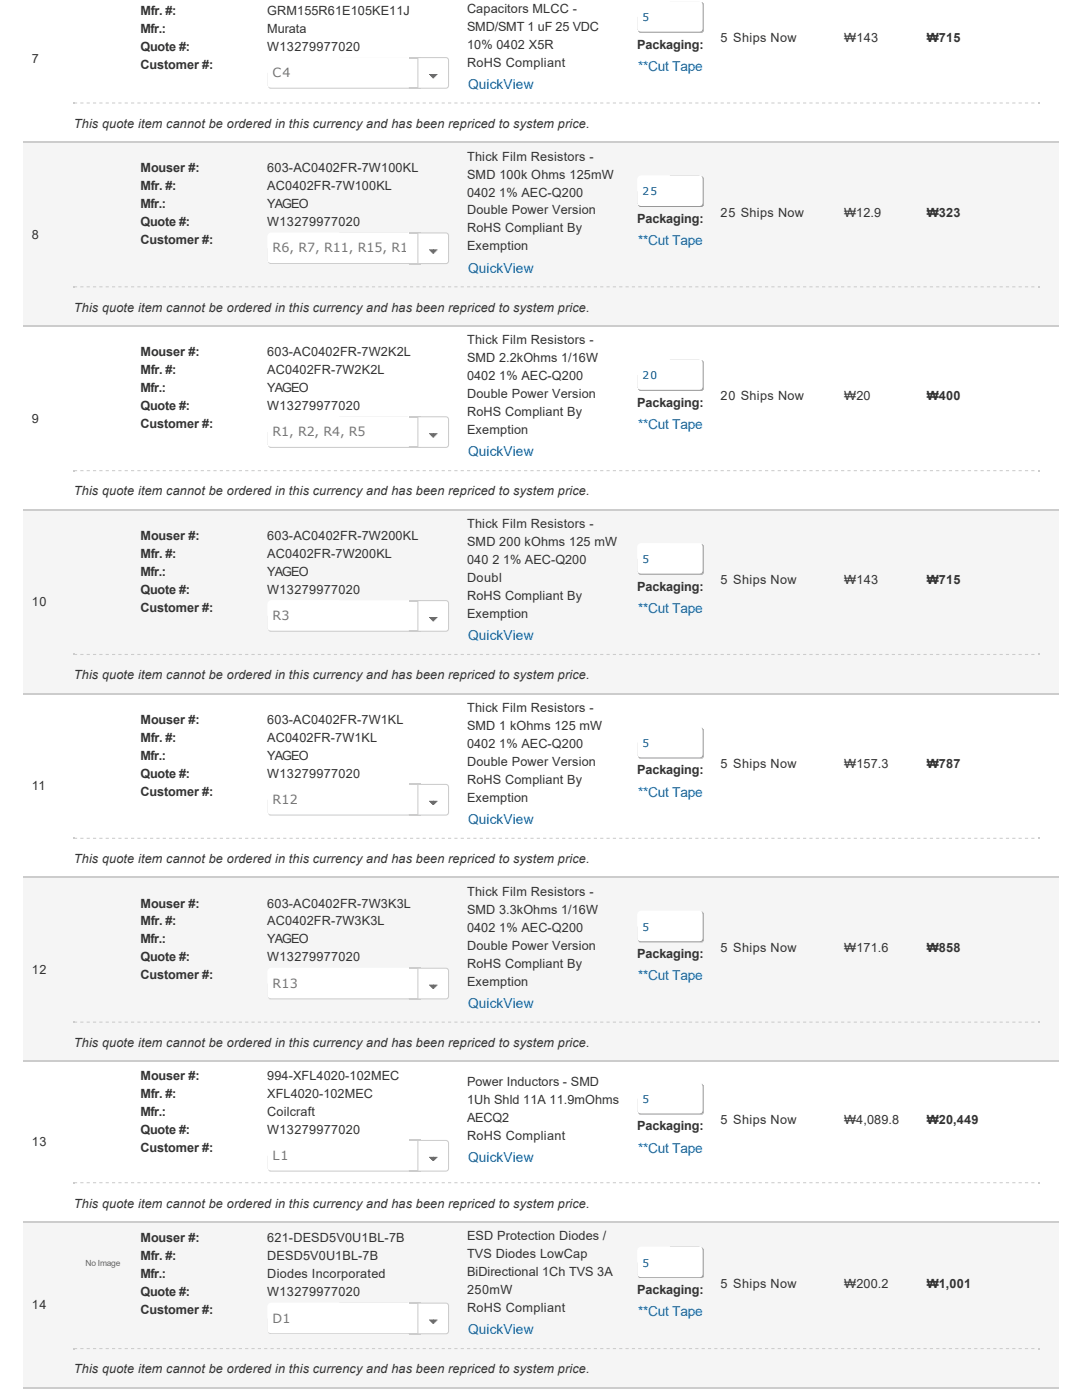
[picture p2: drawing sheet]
<svg xmlns="http://www.w3.org/2000/svg" width="216mm" height="279mm" viewBox="0 0 216 279" stroke-linecap="round" stroke-linejoin="round" font-family="sans-serif">
<g fill="#ccc">
<path d="M14.8 20.5h.2v.2h-.2z" fill-rule="evenodd"/>
<path d="M207.3 20.5h.2v.2h-.2z" fill-rule="evenodd"/>
</g>
<path d="M15 20.6h192" fill="none" stroke="#ccc" stroke-width=".21" stroke-dasharray=".6 .6" stroke-dashoffset=".2" stroke-linecap="butt"/>
<g fill="#f5f5f5">
<path d="M4.6 28.3h8.5v36.6h-8.5z" fill-rule="evenodd"/>
<path d="M13.1 28.3h78.4v28h-78.4z" fill-rule="evenodd"/>
<path d="M91.5 28.3h33.9v28h-33.9z" fill-rule="evenodd"/>
<path d="M125.4 28.3h16.7v28h-16.7z" fill-rule="evenodd"/>
<path d="M142.1 28.3h24.7v28h-24.7z" fill-rule="evenodd"/>
<path d="M166.8 28.3h16.4v28h-16.4z" fill-rule="evenodd"/>
<path d="M183.2 28.3h24.7v28h-24.7z" fill-rule="evenodd"/>
<path d="M207.9 28.3h3.4v28h-3.4z" fill-rule="evenodd"/>
<path d="M13.1 56.3h198.2v8.6h-198.2z" fill-rule="evenodd"/>
</g>
<g fill="#ccc">
<path d="M14.8 57.1h.2v.2h-.2z" fill-rule="evenodd"/>
<path d="M207.3 57.1h.2v.2h-.2z" fill-rule="evenodd"/>
</g>
<path d="M15 57.2h192" fill="none" stroke="#ccc" stroke-width=".21" stroke-dasharray=".6 .6" stroke-dashoffset=".2" stroke-linecap="butt"/>
<g fill="#ccc">
<path d="M14.8 93.8h.2v.2h-.2z" fill-rule="evenodd"/>
<path d="M207.3 93.8h.2v.2h-.2z" fill-rule="evenodd"/>
</g>
<path d="M15 93.9h192" fill="none" stroke="#ccc" stroke-width=".21" stroke-dasharray=".6 .6" stroke-dashoffset=".2" stroke-linecap="butt"/>
<g fill="#f5f5f5">
<path d="M4.6 101.6h8.5v36.7h-8.5z" fill-rule="evenodd"/>
<path d="M13.1 101.6h78.4v28.1h-78.4z" fill-rule="evenodd"/>
<path d="M91.5 101.6h33.9v28.1h-33.9z" fill-rule="evenodd"/>
<path d="M125.4 101.6h16.7v28.1h-16.7z" fill-rule="evenodd"/>
<path d="M142.1 101.6h24.7v28.1h-24.7z" fill-rule="evenodd"/>
<path d="M166.8 101.6h16.4v28.1h-16.4z" fill-rule="evenodd"/>
<path d="M183.2 101.6h24.7v28.1h-24.7z" fill-rule="evenodd"/>
<path d="M207.9 101.6h3.4v28.1h-3.4z" fill-rule="evenodd"/>
<path d="M13.1 129.7h198.2v8.6h-198.2z" fill-rule="evenodd"/>
</g>
<g fill="#ccc">
<path d="M14.8 130.5h.2v.2h-.2z" fill-rule="evenodd"/>
<path d="M207.3 130.5h.2v.2h-.2z" fill-rule="evenodd"/>
</g>
<path d="M15 130.6h192" fill="none" stroke="#ccc" stroke-width=".21" stroke-dasharray=".6 .6" stroke-dashoffset=".2" stroke-linecap="butt"/>
<g fill="#ccc">
<path d="M14.8 167.2h.2v.2h-.2z" fill-rule="evenodd"/>
<path d="M207.3 167.2h.2v.2h-.2z" fill-rule="evenodd"/>
</g>
<path d="M15 167.3h192" fill="none" stroke="#ccc" stroke-width=".21" stroke-dasharray=".6 .6" stroke-dashoffset=".2" stroke-linecap="butt"/>
<g fill="#f5f5f5">
<path d="M4.6 175h8.5v36.7h-8.5z" fill-rule="evenodd"/>
<path d="M13.1 175h78.4v28h-78.4z" fill-rule="evenodd"/>
<path d="M91.5 175h33.9v28h-33.9z" fill-rule="evenodd"/>
<path d="M125.4 175h16.7v28h-16.7z" fill-rule="evenodd"/>
<path d="M142.1 175h24.7v28h-24.7z" fill-rule="evenodd"/>
<path d="M166.8 175h16.4v28h-16.4z" fill-rule="evenodd"/>
<path d="M183.2 175h24.7v28h-24.7z" fill-rule="evenodd"/>
<path d="M207.9 175h3.4v28h-3.4z" fill-rule="evenodd"/>
<path d="M13.1 203h198.2v8.7h-198.2z" fill-rule="evenodd"/>
</g>
<g fill="#ccc">
<path d="M14.8 203.9h.2v.2h-.2z" fill-rule="evenodd"/>
<path d="M207.3 203.9h.2v.2h-.2z" fill-rule="evenodd"/>
</g>
<path d="M15 204h192" fill="none" stroke="#ccc" stroke-width=".21" stroke-dasharray=".6 .6" stroke-dashoffset=".2" stroke-linecap="butt"/>
<g fill="#ccc">
<path d="M14.8 235.9h.2v.2h-.2z" fill-rule="evenodd"/>
<path d="M207.3 235.9h.2v.2h-.2z" fill-rule="evenodd"/>
</g>
<path d="M15 236h192" fill="none" stroke="#ccc" stroke-width=".21" stroke-dasharray=".6 .6" stroke-dashoffset=".2" stroke-linecap="butt"/>
<g fill="#f5f5f5">
<path d="M4.6 243.7h8.5v33.1h-8.5z" fill-rule="evenodd"/>
<path d="M13.1 243.7h78.4v24.5h-78.4z" fill-rule="evenodd"/>
<path d="M91.5 243.7h33.9v24.5h-33.9z" fill-rule="evenodd"/>
<path d="M125.4 243.7h16.7v24.5h-16.7z" fill-rule="evenodd"/>
<path d="M142.1 243.7h24.7v24.5h-24.7z" fill-rule="evenodd"/>
<path d="M166.8 243.7h16.4v24.5h-16.4z" fill-rule="evenodd"/>
<path d="M183.2 243.7h24.7v24.5h-24.7z" fill-rule="evenodd"/>
<path d="M207.9 243.7h3.4v24.5h-3.4z" fill-rule="evenodd"/>
<path d="M13.1 268.2h198.2v8.6h-198.2z" fill-rule="evenodd"/>
</g>
<g fill="#ccc">
<path d="M14.8 269h.2v.2h-.2z" fill-rule="evenodd"/>
<path d="M207.3 269h.2v.2h-.2z" fill-rule="evenodd"/>
</g>
<path d="M15 269.1h192" fill="none" stroke="#ccc" stroke-width=".21" stroke-dasharray=".6 .6" stroke-dashoffset=".2" stroke-linecap="butt"/>
<path d="M4.6 28.4h206.7M4.6 65h206.7M4.6 101.7h206.7M4.6 138.4h206.7M4.6 175.1h206.7M4.6 211.8h206.7M4.6 243.8h206.7M4.6 276.9h206.7" fill="none" stroke="#ccc" stroke-width=".21"/>
<g fill="#999">
<path d="M127.1 3.3h13.2v3.2h-13.2z" fill-rule="evenodd"/>
<path d="M133.6 .2h6.8v6.2h-6.8z" fill-rule="evenodd"/>
</g>
<path d="M127.4 .5l.6-.3h11.6a.76 .76 0 0 1 .6 .9v4.6a.63 .63 0 0 1-.6 .6h-11.6a.76 .76 0 0 1-.9-.6v-4.6z" fill-rule="evenodd" fill="#fff"/>
<g fill="#999">
<path d="M127.1 38.1h13.2v3.2h-13.2z" fill-rule="evenodd"/>
<path d="M133.6 35h6.8v6.2h-6.8z" fill-rule="evenodd"/>
</g>
<path d="M127.4 35.2l.6-.2h11.6a.76 .76 0 0 1 .6 .8v4.7a.63 .63 0 0 1-.6 .6h-11.6a.76 .76 0 0 1-.9-.6v-4.7z" fill-rule="evenodd" fill="#fff"/>
<g fill="#999">
<path d="M127.1 74.8h13.2v3.2h-13.2z" fill-rule="evenodd"/>
<path d="M133.6 71.7h6.8v6.2h-6.8z" fill-rule="evenodd"/>
</g>
<path d="M127.4 71.9l.6-.2h11.6a.76 .76 0 0 1 .6 .8v4.7a.63 .63 0 0 1-.6 .6h-11.6a.76 .76 0 0 1-.9-.6v-4.7z" fill-rule="evenodd" fill="#fff"/>
<g fill="#999">
<path d="M127.1 111.5h13.2v3.2h-13.2z" fill-rule="evenodd"/>
<path d="M133.6 108.4h6.8v6.1h-6.8z" fill-rule="evenodd"/>
</g>
<path d="M127.4 108.6l.6-.2h11.6a.76 .76 0 0 1 .6 .8v4.7a.63 .63 0 0 1-.6 .6h-11.6a.76 .76 0 0 1-.9-.6v-4.7z" fill-rule="evenodd" fill="#fff"/>
<g fill="#999">
<path d="M127.1 148.2h13.2v3.2h-13.2z" fill-rule="evenodd"/>
<path d="M133.6 145.1h6.8v6.1h-6.8z" fill-rule="evenodd"/>
</g>
<path d="M127.4 145.3l.6-.2h11.6a.76 .76 0 0 1 .6 .8v4.6a.63 .63 0 0 1-.6 .7h-11.6a.76 .76 0 0 1-.9-.7v-4.6z" fill-rule="evenodd" fill="#fff"/>
<g fill="#999">
<path d="M127.1 184.9h13.2v3.2h-13.2z" fill-rule="evenodd"/>
<path d="M133.6 181.7h6.8v6.2h-6.8z" fill-rule="evenodd"/>
</g>
<path d="M127.4 182l.6-.3h11.6a.76 .76 0 0 1 .6 .9v4.6a.63 .63 0 0 1-.6 .7h-11.6a.76 .76 0 0 1-.9-.7v-4.6z" fill-rule="evenodd" fill="#fff"/>
<g fill="#999">
<path d="M127.1 219.2h13.2v3.2h-13.2z" fill-rule="evenodd"/>
<path d="M133.6 216.1h6.8v6.2h-6.8z" fill-rule="evenodd"/>
</g>
<path d="M127.4 216.4l.6-.3h11.6a.76 .76 0 0 1 .6 .9v4.6a.63 .63 0 0 1-.6 .6h-11.6a.76 .76 0 0 1-.9-.6v-4.6z" fill-rule="evenodd" fill="#fff"/>
<g fill="#999">
<path d="M127.1 251.9h13.2v3.2h-13.2z" fill-rule="evenodd"/>
<path d="M133.6 248.8h6.8v6.2h-6.8z" fill-rule="evenodd"/>
</g>
<path d="M127.4 249l.6-.2h11.6a.76 .76 0 0 1 .6 .8v4.7a.63 .63 0 0 1-.6 .6h-11.6a.76 .76 0 0 1-.9-.6v-4.7z" fill-rule="evenodd" fill="#fff"/>
<g fill="#ccc">
<path d="M53.3 14.5h28.8v3.2h-28.8z" fill-rule="evenodd"/>
<path d="M67.6 11.4h14.6v6.2h-14.6z" fill-rule="evenodd"/>
</g>
<g fill="#fff">
<path d="M53.6 11.6l.6-.2h27.2a.76 .76 0 0 1 .6 .8v4.7a.63 .63 0 0 1-.6 .6h-27.2a.76 .76 0 0 1-.9-.6v-4.7z" fill-rule="evenodd"/>
<path d="M81.6 11.4h2.3v6.3h-2.3z" fill-rule="evenodd"/>
</g>
<path d="M81.6 11.5h2.3M81.6 17.6h2.3M83.8 11.4v6.3" fill="none" stroke="#ccc" stroke-width=".21"/>
<path d="M83.3 11.4h5.7a.63 .63 0 0 1 .6 .6v5.1a.63 .63 0 0 1-.6 .6h-5.7zM83.7 11.8l5.3 .1 .2 .3-.1 4.9-.3 .2h-5.1z" fill-rule="evenodd" fill="#ccc"/>
<path d="M83.5 11.6l5.7 .1 .2 .3-.1 5.3-.3 .2h-5.5z" fill-rule="evenodd" fill="#fff"/>
<g fill="#6b6b6b">
<path d="M85.6 14.8h.8v.8h-.8z" fill-rule="evenodd"/>
<path d="M86.4 14.8h.9v.8h-.9z" fill-rule="evenodd"/>
</g>
<path d="M86.4 15.2v-.2" fill="none" stroke="#6b6b6b" stroke-width=".84" stroke-dasharray="2.5 2.5" stroke-dashoffset="1.3" stroke-linecap="butt"/>
<g fill="#ccc">
<path d="M53.3 49.5h28.8v3.2h-28.8z" fill-rule="evenodd"/>
<path d="M67.6 46.4h14.6v6.1h-14.6z" fill-rule="evenodd"/>
</g>
<g fill="#fff">
<path d="M53.6 46.6l.6-.2h27.2a.76 .76 0 0 1 .6 .8v4.7a.63 .63 0 0 1-.6 .6h-27.2a.76 .76 0 0 1-.9-.6v-4.7z" fill-rule="evenodd"/>
<path d="M81.6 46.4h2.3v6.3h-2.3z" fill-rule="evenodd"/>
</g>
<path d="M81.6 46.5h2.3M81.6 52.6h2.3M83.8 46.4v6.3" fill="none" stroke="#ccc" stroke-width=".21"/>
<path d="M83.3 46.4h5.7a.63 .63 0 0 1 .6 .6v5.1a.63 .63 0 0 1-.6 .6h-5.7zM83.7 46.8l5.3 .1 .2 .3-.1 4.9-.3 .2h-5.1z" fill-rule="evenodd" fill="#ccc"/>
<path d="M83.5 46.6l5.7 .1 .2 .3-.1 5.3-.3 .2h-5.5z" fill-rule="evenodd" fill="#fff"/>
<g fill="#6b6b6b">
<path d="M85.6 49.8h.8v.8h-.8z" fill-rule="evenodd"/>
<path d="M86.4 49.8h.9v.8h-.9z" fill-rule="evenodd"/>
</g>
<path d="M86.4 50.2v-.2" fill="none" stroke="#6b6b6b" stroke-width=".84" stroke-dasharray="2.5 2.5" stroke-dashoffset="1.3" stroke-linecap="butt"/>
<g fill="#ccc">
<path d="M53.3 86.2h28.8v3.2h-28.8z" fill-rule="evenodd"/>
<path d="M67.6 83.1h14.6v6.1h-14.6z" fill-rule="evenodd"/>
</g>
<g fill="#fff">
<path d="M53.6 83.3l.6-.2h27.2a.76 .76 0 0 1 .6 .8v4.7a.63 .63 0 0 1-.6 .6h-27.2a.76 .76 0 0 1-.9-.6v-4.7z" fill-rule="evenodd"/>
<path d="M81.6 83.1h2.3v6.3h-2.3z" fill-rule="evenodd"/>
</g>
<path d="M81.6 83.2h2.3M81.6 89.3h2.3M83.8 83.1v6.3" fill="none" stroke="#ccc" stroke-width=".21"/>
<path d="M83.3 83.1h5.7a.63 .63 0 0 1 .6 .6v5.1a.63 .63 0 0 1-.6 .6h-5.7zM83.7 83.5l5.3 .1 .2 .3-.1 4.9-.3 .2h-5.1z" fill-rule="evenodd" fill="#ccc"/>
<path d="M83.5 83.3h5.7l.2 .4-.1 5.3-.3 .2h-5.5z" fill-rule="evenodd" fill="#fff"/>
<g fill="#6b6b6b">
<path d="M85.6 86.4h.8v.9h-.8z" fill-rule="evenodd"/>
<path d="M86.4 86.4h.9v.9h-.9z" fill-rule="evenodd"/>
</g>
<path d="M86.4 86.9v-.2" fill="none" stroke="#6b6b6b" stroke-width=".84" stroke-dasharray="2.5 2.5" stroke-dashoffset="1.3" stroke-linecap="butt"/>
<g fill="#ccc">
<path d="M53.3 122.9h28.8v3.2h-28.8z" fill-rule="evenodd"/>
<path d="M67.6 119.8h14.6v6.1h-14.6z" fill-rule="evenodd"/>
</g>
<g fill="#fff">
<path d="M53.6 120l.6-.2h27.2a.76 .76 0 0 1 .6 .8v4.6a.63 .63 0 0 1-.6 .7h-27.2a.76 .76 0 0 1-.9-.7v-4.6z" fill-rule="evenodd"/>
<path d="M81.6 119.8h2.3v6.3h-2.3z" fill-rule="evenodd"/>
</g>
<path d="M81.6 119.9h2.3M83.8 119.8v6.3M81.6 126h2.3" fill="none" stroke="#ccc" stroke-width=".21"/>
<path d="M83.3 119.8h5.7a.63 .63 0 0 1 .6 .6v5.1a.63 .63 0 0 1-.6 .6h-5.7zM83.7 120.2h5.3l.2 .4-.1 4.9-.3 .2h-5.1z" fill-rule="evenodd" fill="#ccc"/>
<path d="M83.5 120h5.7l.2 .4-.1 5.3-.3 .2h-5.5z" fill-rule="evenodd" fill="#fff"/>
<g fill="#6b6b6b">
<path d="M85.6 123.1h.8v.9h-.8z" fill-rule="evenodd"/>
<path d="M86.4 123.1h.9v.9h-.9z" fill-rule="evenodd"/>
</g>
<path d="M86.4 123.6v-.3" fill="none" stroke="#6b6b6b" stroke-width=".84" stroke-dasharray="2.5 2.5" stroke-dashoffset="1.3" stroke-linecap="butt"/>
<g fill="#ccc">
<path d="M53.3 159.6h28.8v3.2h-28.8z" fill-rule="evenodd"/>
<path d="M67.6 156.4h14.6v6.2h-14.6z" fill-rule="evenodd"/>
</g>
<g fill="#fff">
<path d="M53.6 156.7l.6-.3h27.2a.76 .76 0 0 1 .6 .9v4.6a.63 .63 0 0 1-.6 .7h-27.2a.76 .76 0 0 1-.9-.7v-4.6z" fill-rule="evenodd"/>
<path d="M81.6 156.4h2.3v6.4h-2.3z" fill-rule="evenodd"/>
</g>
<path d="M81.6 156.5h2.3M83.8 156.4v6.4M81.6 162.7h2.3" fill="none" stroke="#ccc" stroke-width=".21"/>
<path d="M83.3 156.4h5.7a.63 .63 0 0 1 .6 .7v5a.63 .63 0 0 1-.6 .7h-5.7zM83.7 156.9h5.3l.2 .4-.1 4.8-.3 .2h-5.1z" fill-rule="evenodd" fill="#ccc"/>
<path d="M83.5 156.7h5.7l.2 .4-.1 5.2-.3 .3h-5.5z" fill-rule="evenodd" fill="#fff"/>
<g fill="#6b6b6b">
<path d="M85.6 159.8h.8v.9h-.8z" fill-rule="evenodd"/>
<path d="M86.4 159.8h.9v.9h-.9z" fill-rule="evenodd"/>
</g>
<path d="M86.4 160.2v-.2" fill="none" stroke="#6b6b6b" stroke-width=".84" stroke-dasharray="2.5 2.5" stroke-dashoffset="1.3" stroke-linecap="butt"/>
<g fill="#ccc">
<path d="M53.3 196.2h28.8v3.3h-28.8z" fill-rule="evenodd"/>
<path d="M67.6 193.1h14.6v6.2h-14.6z" fill-rule="evenodd"/>
</g>
<g fill="#fff">
<path d="M53.6 193.4l.6-.3h27.2a.76 .76 0 0 1 .6 .9v4.6a.63 .63 0 0 1-.6 .6h-27.2a.76 .76 0 0 1-.9-.6v-4.6z" fill-rule="evenodd"/>
<path d="M81.6 193.1h2.3v6.4h-2.3z" fill-rule="evenodd"/>
</g>
<path d="M81.6 193.2h2.3M81.6 199.3h2.3M83.8 193.1v6.4" fill="none" stroke="#ccc" stroke-width=".21"/>
<path d="M83.3 193.1h5.7a.63 .63 0 0 1 .6 .7v5a.63 .63 0 0 1-.6 .7h-5.7zM83.7 193.6h5.3l.2 .4-.1 4.8-.3 .2h-5.1z" fill-rule="evenodd" fill="#ccc"/>
<path d="M83.5 193.3l5.7 .1 .2 .4-.1 5.2-.3 .2h-5.5z" fill-rule="evenodd" fill="#fff"/>
<g fill="#6b6b6b">
<path d="M85.6 196.5h.8v.8h-.8z" fill-rule="evenodd"/>
<path d="M86.4 196.5h.9v.8h-.9z" fill-rule="evenodd"/>
</g>
<path d="M86.4 196.9v-.2" fill="none" stroke="#6b6b6b" stroke-width=".84" stroke-dasharray="2.5 2.5" stroke-dashoffset="1.3" stroke-linecap="butt"/>
<g fill="#ccc">
<path d="M53.3 230.6h28.8v3.2h-28.8z" fill-rule="evenodd"/>
<path d="M67.6 227.5h14.6v6.2h-14.6z" fill-rule="evenodd"/>
</g>
<g fill="#fff">
<path d="M53.6 227.7l.6-.2h27.2a.76 .76 0 0 1 .6 .8v4.7a.63 .63 0 0 1-.6 .6h-27.2a.76 .76 0 0 1-.9-.6v-4.7z" fill-rule="evenodd"/>
<path d="M81.6 227.5h2.3v6.3h-2.3z" fill-rule="evenodd"/>
</g>
<path d="M81.6 227.6h2.3M81.6 233.7h2.3M83.8 227.5v6.3" fill="none" stroke="#ccc" stroke-width=".21"/>
<path d="M83.3 227.5h5.7a.63 .63 0 0 1 .6 .6v5.1a.63 .63 0 0 1-.6 .6h-5.7zM83.7 227.9l5.3 .1 .2 .3-.1 4.9-.3 .2h-5.1z" fill-rule="evenodd" fill="#ccc"/>
<path d="M83.5 227.7l5.7 .1 .2 .3-.1 5.3-.3 .2h-5.5z" fill-rule="evenodd" fill="#fff"/>
<g fill="#6b6b6b">
<path d="M85.6 230.9h.8v.8h-.8z" fill-rule="evenodd"/>
<path d="M86.4 230.9h.9v.8h-.9z" fill-rule="evenodd"/>
</g>
<path d="M86.4 231.3v-.2" fill="none" stroke="#6b6b6b" stroke-width=".84" stroke-dasharray="2.5 2.5" stroke-dashoffset="1.3" stroke-linecap="butt"/>
<g fill="#ccc">
<path d="M53.3 263.1h28.8v3.2h-28.8z" fill-rule="evenodd"/>
<path d="M67.6 260h14.6v6.1h-14.6z" fill-rule="evenodd"/>
</g>
<g fill="#fff">
<path d="M53.6 260.2l.6-.2h27.2a.76 .76 0 0 1 .6 .8v4.6a.63 .63 0 0 1-.6 .7h-27.2a.76 .76 0 0 1-.9-.7v-4.6z" fill-rule="evenodd"/>
<path d="M81.6 260h2.3v6.3h-2.3z" fill-rule="evenodd"/>
</g>
<path d="M83.8 260v6.3M81.6 260.1h2.3M81.6 266.2h2.3" fill="none" stroke="#ccc" stroke-width=".21"/>
<path d="M83.3 260h5.7a.63 .63 0 0 1 .6 .6v5.1a.63 .63 0 0 1-.6 .6h-5.7zM83.7 260.4h5.3l.2 .4-.1 4.9-.3 .2h-5.1z" fill-rule="evenodd" fill="#ccc"/>
<path d="M83.5 260.2h5.7l.2 .4-.1 5.3-.3 .2h-5.5z" fill-rule="evenodd" fill="#fff"/>
<g fill="#6b6b6b">
<path d="M85.6 263.3h.8v.9h-.8z" fill-rule="evenodd"/>
<path d="M86.4 263.3h.9v.9h-.9z" fill-rule="evenodd"/>
</g>
<path d="M86.4 263.8v-.2" fill="none" stroke="#6b6b6b" stroke-width=".84" stroke-dasharray="2.5 2.5" stroke-dashoffset="1.3" stroke-linecap="butt"/>
<g font-size="2.7" fill="#0070bb">
<text x="93.4" y="17.7">QuickView</text>
<text x="127.3" y="14.1">**Cut Tape</text>
<text x="127.3" y="48.9">**Cut Tape</text>
<text x="93.4" y="54.4">QuickView</text>
<text x="127.3" y="85.6">**Cut Tape</text>
<text x="93.4" y="91.1">QuickView</text>
<text x="127.3" y="122.3">**Cut Tape</text>
<text x="93.4" y="127.8">QuickView</text>
<text x="127.3" y="159">**Cut Tape</text>
<text x="93.4" y="164.5">QuickView</text>
<text x="127.3" y="195.7">**Cut Tape</text>
<text x="93.4" y="201.1">QuickView</text>
<text x="93.4" y="231.9">QuickView</text>
<text x="127.3" y="230">**Cut Tape</text>
<text x="127.3" y="262.7">**Cut Tape</text>
<text x="93.4" y="266.3">QuickView</text>
</g>
<g font-size="2.5" fill="#333">
<text x="28" y="-.6">Mouser #:</text>
<text x="53.3" y="-.6">81­GRM155R61E105KE1J</text>
<text x="28" y="3">Mfr. #:</text>
<text x="53.3" y="3">GRM155R61E105KE11J</text>
<text x="93.2" y="2.5">Capacitors MLCC ­</text>
<text x="28" y="6.5">Mfr.:</text>
<text x="28" y="10.1">Quote #:</text>
<text x="53.3" y="6.5">Murata</text>
<text x="53.3" y="10.1">W13279977020</text>
<text x="93.2" y="6.1">SMD/SMT 1 uF 25 VDC</text>
<text x="93.2" y="9.7">10% 0402 X5R</text>
<text x="127.1" y="9.7">Packaging:</text>
<text x="143.8" y="8.4">5 Ships Now</text>
<text x="168.5" y="8.4">₩143</text>
<text x="184.9" y="8.4">₩715</text>
<text x="6.3" y="12.7">7</text>
<text x="28" y="13.7">Customer #:</text>
<text x="93.2" y="13.3">RoHS Compliant</text>
<text x="14.8" y="25.5">This quote item cannot be ordered in this currency and has been repriced to system price.</text>
<text x="28" y="34.4">Mouser #:</text>
<text x="53.3" y="34.4">603­AC0402FR­7W100KL</text>
<text x="93.2" y="32">Thick Film Resistors ­</text>
<text x="93.2" y="35.6">SMD 100k Ohms 125mW</text>
<text x="28" y="38">Mfr. #:</text>
<text x="28" y="41.5">Mfr.:</text>
<text x="53.3" y="38">AC0402FR­7W100KL</text>
<text x="53.3" y="41.5">YAGEO</text>
<text x="93.2" y="39.2">0402 1% AEC­Q200</text>
<text x="6.3" y="47.7">8</text>
<text x="28" y="45.1">Quote #:</text>
<text x="53.3" y="45.1">W13279977020</text>
<text x="93.2" y="42.8">Double Power Version</text>
<text x="93.2" y="46.4">RoHS Compliant By</text>
<text x="127.1" y="44.5">Packaging:</text>
<text x="143.8" y="43.2">25 Ships Now</text>
<text x="168.5" y="43.2">₩12.9</text>
<text x="184.9" y="43.2">₩323</text>
<text x="28" y="48.7">Customer #:</text>
<text x="93.2" y="50">Exemption</text>
<text x="14.8" y="62.2">This quote item cannot be ordered in this currency and has been repriced to system price.</text>
<text x="28" y="71.1">Mouser #:</text>
<text x="53.3" y="71.1">603­AC0402FR­7W2K2L</text>
<text x="93.2" y="68.7">Thick Film Resistors ­</text>
<text x="28" y="74.6">Mfr. #:</text>
<text x="53.3" y="74.6">AC0402FR­7W2K2L</text>
<text x="93.2" y="72.3">SMD 2.2kOhms 1/16W</text>
<text x="93.2" y="75.9">0402 1% AEC­Q200</text>
<text x="28" y="78.2">Mfr.:</text>
<text x="28" y="81.8">Quote #:</text>
<text x="53.3" y="78.2">YAGEO</text>
<text x="53.3" y="81.8">W13279977020</text>
<text x="93.2" y="79.5">Double Power Version</text>
<text x="93.2" y="83.1">RoHS Compliant By</text>
<text x="127.1" y="81.2">Packaging:</text>
<text x="143.8" y="79.9">20 Ships Now</text>
<text x="168.5" y="79.9">₩20</text>
<text x="184.9" y="79.9">₩400</text>
<text x="6.3" y="84.3">9</text>
<text x="28" y="85.4">Customer #:</text>
<text x="93.2" y="86.7">Exemption</text>
<text x="14.8" y="98.9">This quote item cannot be ordered in this currency and has been repriced to system price.</text>
<text x="28" y="107.7">Mouser #:</text>
<text x="53.3" y="107.7">603­AC0402FR­7W200KL</text>
<text x="93.2" y="105.4">Thick Film Resistors ­</text>
<text x="28" y="111.3">Mfr. #:</text>
<text x="53.3" y="111.3">AC0402FR­7W200KL</text>
<text x="93.2" y="109">SMD 200 kOhms 125 mW</text>
<text x="93.2" y="112.6">040 2 1% AEC­Q200</text>
<text x="28" y="114.9">Mfr.:</text>
<text x="28" y="118.5">Quote #:</text>
<text x="53.3" y="114.9">YAGEO</text>
<text x="53.3" y="118.5">W13279977020</text>
<text x="93.2" y="116.2">Doubl</text>
<text x="93.2" y="119.8">RoHS Compliant By</text>
<text x="127.1" y="117.9">Packaging:</text>
<text x="143.8" y="116.6">5 Ships Now</text>
<text x="168.5" y="116.6">₩143</text>
<text x="184.9" y="116.6">₩715</text>
<text x="6.3" y="121">10</text>
<text x="28" y="122.1">Customer #:</text>
<text x="93.2" y="123.3">Exemption</text>
<text x="14.8" y="135.6">This quote item cannot be ordered in this currency and has been repriced to system price.</text>
<text x="93.2" y="142.1">Thick Film Resistors ­</text>
<text x="28" y="144.4">Mouser #:</text>
<text x="28" y="148">Mfr. #:</text>
<text x="53.3" y="144.4">603­AC0402FR­7W1KL</text>
<text x="53.3" y="148">AC0402FR­7W1KL</text>
<text x="93.2" y="145.7">SMD 1 kOhms 125 mW</text>
<text x="93.2" y="149.3">0402 1% AEC­Q200</text>
<text x="28" y="151.6">Mfr.:</text>
<text x="28" y="155.2">Quote #:</text>
<text x="53.3" y="151.6">YAGEO</text>
<text x="53.3" y="155.2">W13279977020</text>
<text x="93.2" y="152.9">Double Power Version</text>
<text x="127.1" y="154.5">Packaging:</text>
<text x="143.8" y="153.3">5 Ships Now</text>
<text x="168.5" y="153.3">₩157.3</text>
<text x="184.9" y="153.3">₩787</text>
<text x="6.3" y="157.7">11</text>
<text x="28" y="158.8">Customer #:</text>
<text x="93.2" y="156.4">RoHS Compliant By</text>
<text x="93.2" y="160">Exemption</text>
<text x="14.8" y="172.3">This quote item cannot be ordered in this currency and has been repriced to system price.</text>
<text x="93.2" y="178.8">Thick Film Resistors ­</text>
<text x="28" y="181.1">Mouser #:</text>
<text x="28" y="184.7">Mfr. #:</text>
<text x="53.3" y="181.1">603­AC0402FR­7W3K3L</text>
<text x="53.3" y="184.7">AC0402FR­7W3K3L</text>
<text x="93.2" y="182.4">SMD 3.3kOhms 1/16W</text>
<text x="93.2" y="186">0402 1% AEC­Q200</text>
<text x="28" y="188.3">Mfr.:</text>
<text x="28" y="191.9">Quote #:</text>
<text x="53.3" y="188.3">YAGEO</text>
<text x="53.3" y="191.9">W13279977020</text>
<text x="93.2" y="189.5">Double Power Version</text>
<text x="127.1" y="191.2">Packaging:</text>
<text x="143.8" y="190">5 Ships Now</text>
<text x="168.5" y="190">₩171.6</text>
<text x="184.9" y="190">₩858</text>
<text x="6.3" y="194.4">12</text>
<text x="28" y="195.4">Customer #:</text>
<text x="93.2" y="193.1">RoHS Compliant By</text>
<text x="93.2" y="196.7">Exemption</text>
<text x="14.8" y="208.9">This quote item cannot be ordered in this currency and has been repriced to system price.</text>
<text x="28" y="215.5">Mouser #:</text>
<text x="53.3" y="215.5">994­XFL4020­102MEC</text>
<text x="28" y="219.1">Mfr. #:</text>
<text x="53.3" y="219.1">XFL4020­102MEC</text>
<text x="93.2" y="216.7">Power Inductors ­ SMD</text>
<text x="93.2" y="220.3">1Uh Shld 11A 11.9mOhms</text>
<text x="28" y="222.6">Mfr.:</text>
<text x="28" y="226.2">Quote #:</text>
<text x="53.3" y="222.6">Coilcraft</text>
<text x="53.3" y="226.2">W13279977020</text>
<text x="93.2" y="223.9">AECQ2</text>
<text x="93.2" y="227.5">RoHS Compliant</text>
<text x="127.1" y="225.6">Packaging:</text>
<text x="143.8" y="224.3">5 Ships Now</text>
<text x="168.5" y="224.3">₩4,089.8</text>
<text x="184.9" y="224.3">₩20,449</text>
<text x="6.3" y="228.8">13</text>
<text x="28" y="229.8">Customer #:</text>
<text x="14.8" y="241">This quote item cannot be ordered in this currency and has been repriced to system price.</text>
<text x="28" y="247.9">Mouser #:</text>
<text x="28" y="251.5">Mfr. #:</text>
<text x="53.3" y="247.9">621­DESD5V0U1BL­7B</text>
<text x="53.3" y="251.5">DESD5V0U1BL­7B</text>
<text x="93.2" y="247.5">ESD Protection Diodes /</text>
<text x="93.2" y="251.1">TVS Diodes LowCap</text>
<text x="28" y="255.1">Mfr.:</text>
<text x="53.3" y="255.1">Diodes Incorporated</text>
<text x="93.2" y="254.7">BiDirectional 1Ch TVS 3A</text>
<text x="143.8" y="257">5 Ships Now</text>
<text x="168.5" y="257">₩200.2</text>
<text x="184.9" y="257">₩1,001</text>
<text x="6.3" y="261.2">14</text>
<text x="28" y="258.7">Quote #:</text>
<text x="28" y="262.3">Customer #:</text>
<text x="53.3" y="258.7">W13279977020</text>
<text x="93.2" y="258.3">250mW</text>
<text x="93.2" y="261.9">RoHS Compliant</text>
<text x="127.1" y="258.3">Packaging:</text>
<text x="14.8" y="274.1">This quote item cannot be ordered in this currency and has been repriced to system price.</text>
</g>
<g font-size="2.5" fill="#757575">
<text x="54.4" y="15.4">C4</text>
<text x="54.4" y="50.4">R6, R7, R11, R15, R16</text>
<text x="54.4" y="87.1">R1, R2, R4, R5</text>
<text x="54.4" y="123.8">R3</text>
<text x="54.4" y="160.4">R12</text>
<text x="54.4" y="197.1">R13</text>
<text x="54.4" y="231.5">L1</text>
<text x="54.4" y="264">D1</text>
</g>
<g font-size="2.1" fill="#004b85">
<text x="128.2" y="4.2">5</text>
<text x="128.2" y="39">25</text>
<text x="128.2" y="75.7">20</text>
<text x="128.2" y="112.4">5</text>
<text x="128.2" y="149.1">5</text>
<text x="128.2" y="185.8">5</text>
<text x="128.2" y="220.1">5</text>
<text x="128.2" y="252.8">5</text>
</g>
<text font-size="1.7" fill="#666" x="17.1" y="252.6">No Image</text>
</svg>
